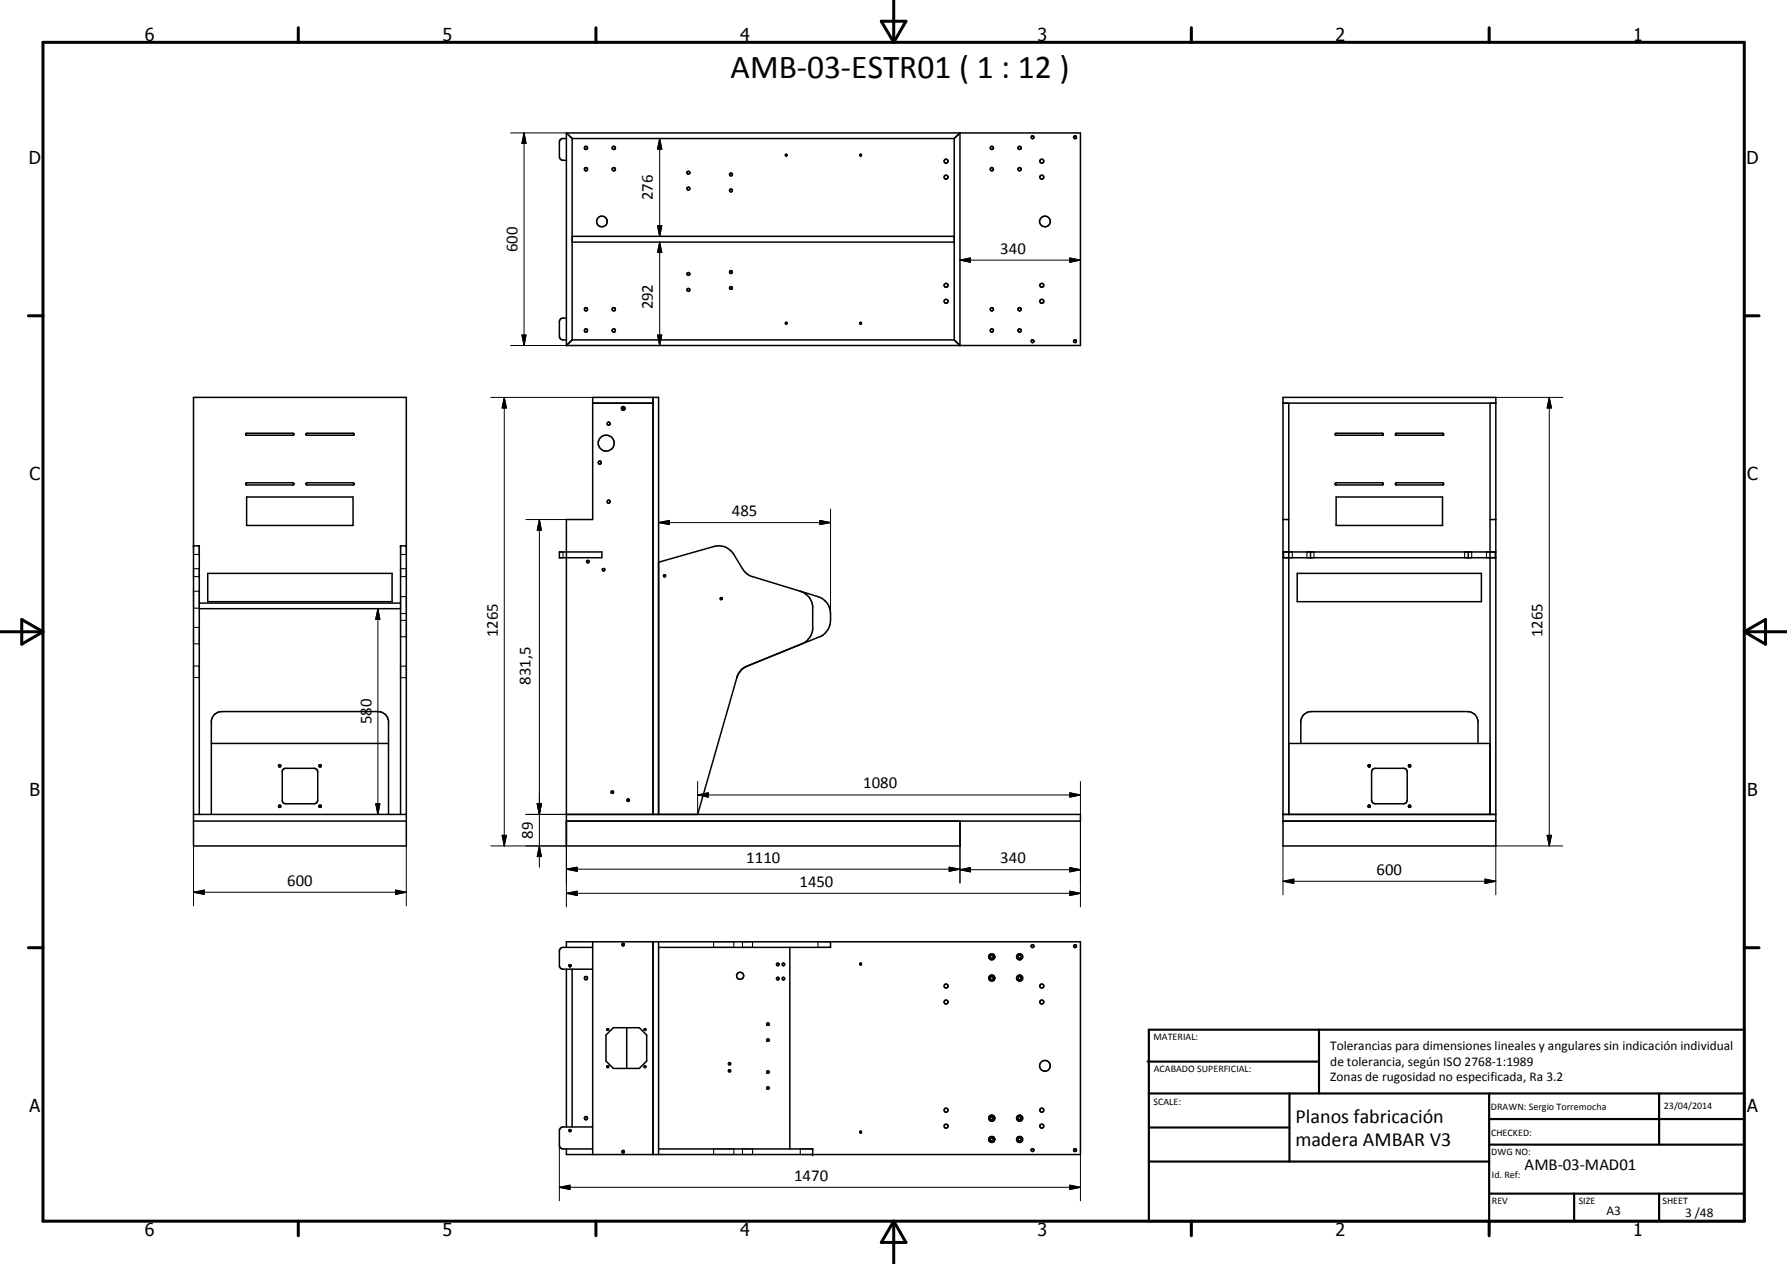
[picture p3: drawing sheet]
<svg xmlns="http://www.w3.org/2000/svg" width="420mm" height="297mm" viewBox="0 0 420 297" stroke-linecap="round" stroke-linejoin="round" font-family="sans-serif">
<g fill="none" stroke="#000" stroke-width=".35">
<path d="M133.2 31.2h120.8v50h-120.8M133.2 31.2v50M133.2 32.6h-1a.86 .86 0 0 0-.7 .8l.1 3.7 .6 .5 1 .1M133.2 31.2l1.3 1.4M134.5 32.6v47.3M134.5 32.6h89.9M137.5 34.5l.4-.1 .2 .2v.3a.38 .38 0 0 1-.5 .2 .38 .38 0 0 1-.1-.6zM144 34.5l.5-.1 .2 .2v.3a.38 .38 0 0 1-.6 .2 .38 .38 0 0 1-.1-.6zM184.7 36.3h.2l.1 .3h-.3zM202.2 36.4l.3-.1v.3h-.3zM224.4 32.6l1.3-1.4v50l-1.3-1.3M224.4 32.6v47.3"/>
<path d="M134.5 55.5h89.9M134.5 56.9h89.9M142.7 51.7l.1 .3M161.6 44.1a.35 .35 0 0 1 .5 0 .35 .35 0 0 1 0 .5h-.4zM171.7 44.4h.3a.33 .33 0 0 1 .2 .5 .33 .33 0 0 1-.4 .2 .33 .33 0 0 1-.3-.4zM133.2 74.8h-.8a.8 .8 0 0 0-.9 .8l.1 3.6 .2 .4 .4 .2 1 .1M134.5 79.9l-1.3 1.3M134.5 79.9h89.9M171.7 63.6a.33 .33 0 0 1 .5 .2 .33 .33 0 0 1-.3 .4 .33 .33 0 0 1-.4-.3zM184.7 75.8l.4 .1-.2 .3-.3-.3zM202.2 75.9l.3-.1v.3l-.2 .1zM232.9 77.4h.6l.1 .3-.1 .2h-.6l-.1-.2z"/>
<path d="M242.5 80l.5-.1a.34 .34 0 0 1 0 .5 .34 .34 0 0 1-.4 0 .34 .34 0 0 1-.1-.4zM252.5 80l.5-.1v.5h-.5zM45.5 93.4h50v105.4h-50zM139.3 94.7h14.2M142.9 99.3l.3-.1 .3 .5-.4 .2-.2-.1zM146.5 95.5l-.4 .3v.3l.4 .3M146.5 95.5a.42 .42 0 0 1 .4 .5 .42 .42 0 0 1-.4 .4M146.5 95.5v.9M146.5 95.6l-.3 .3 .1 .3 .2 .1M146.6 95.5v.9M146.6 95.6l.2 .3-.2 .4M153.5 93.4v98"/>
<path d="M301.7 93.4h50v105.4h-50zM301.7 94.7h50M303 94.7v96.7M350.3 94.7v96.7M57.8 101.9l11.1-.1 .2 .3-.2 .2h-11zM57.8 113.6l.2-.1h10.9l.2 .3-.2 .2h-11zM58 116.8h25v6.7h-25zM72 101.9l11-.1 .3 .3-.2 .2h-11zM72 113.6l.2-.1h10.8l.3 .3-.2 .2h-11zM140.9 108.4h.3a.38 .38 0 0 1 .1 .5 .38 .38 0 0 1-.6 0 .38 .38 0 0 1 .2-.5zM142.9 117.6h.3l.3 .4-.6 .2-.1-.2zM314 101.9l11-.1 .2 .3-.1 .2h-11z"/>
<path d="M314.1 113.5h10.9l.2 .3-.1 .2h-11l-.2-.2zM314.1 116.8h25.1v6.7h-25.1zM328.1 101.9l11.1-.1 .2 .3-.1 .2h-11.1zM328.1 113.6l.2-.1h10.9l.2 .3-.1 .2h-11.1zM45.5 128.3h1.4v63.1M48.8 134.7h43.4v6.7h-43.4zM95.5 128.3h-1.3v63.1M131.5 129.7h10v1.4h-10zM138 131.7a.31 .31 0 0 1 .4 .1 .31 .31 0 0 1 0 .4 .31 .31 0 0 1-.4 0zM141.7 133.6l.5 .1v.3l-.5 .1zM154.8 132.1l13-3.7a4 4 0 0 1 4.7 1.9l2.6 4.1 1.4 1 15.8 4.8a4.2 4.2 0 0 1 3 4v1.6a4.2 4.2 0 0 1-2.6 3.8l-17 6.9M156 135.2l.3-.1 .2 .3-.3 .2z"/>
<path d="M188.2 138.9a4.1 4.1 0 0 1 2.9 3.6v5.5a4.1 4.1 0 0 1-2.6 3.3l-12.8 5.2M301.7 131.1h50M301.7 129.7h50M301.7 122.1h1.3M301.8 129.7v1.4M305 134.7h43.3v6.7h-43.3zM308.1 129.7v1.4M345.2 129.7v1.4M350.3 122.1h1.4M351.6 129.7v1.4M46.9 141.7h47.3M46.9 143h47.3"/>
<path d="M173.6 158.3l-9.6 33.1M174.1 157.6l-.2 .4M174.1 157.6l-.5 .8M175.7 156.5l-.9 .5-.7 .6M175.7 156.5l-.8 .4-.8 .7M49.7 174.7h41.6M65.6 179.7a.28 .28 0 0 1 .4 .2 .28 .28 0 0 1-.3 .4l-.2-.3zM75 179.8l.4-.1 .1 .4-.3 .2zM303 174.7h47.3M305.8 174.7v-5.4a2.49 2.49 0 0 1 2.5-2.1h36.7a2.49 2.49 0 0 1 2.5 2.1v5.4M321.7 179.8a.28 .28 0 0 1 .5 .1 .28 .28 0 0 1-.4 .4zM331.2 179.8l.4-.1 .1 .4-.3 .2z"/>
<path d="M45.5 191.4h50M45.5 193h50M49.7 191.4v-22.1a2.49 2.49 0 0 1 2.5-2.1h36.6a2.49 2.49 0 0 1 2.5 2.1v22.1M65.7 189.2a.29 .29 0 0 1 .4 .2 .29 .29 0 0 1-.3 .3 .29 .29 0 0 1-.3-.3zM66.6 180.8l.6-.2h6.7l.6 .2 .2 .6v6.6l-.2 .6-.6 .3h-6.7l-.6-.3-.2-.3v-7.2zM75 189.4l.3-.2 .2 .4-.4 .1zM133.2 191.4h120.8v1.6h-120.8M143.8 185.9h.4l.1 .3a.29 .29 0 0 1-.5 .2 .29 .29 0 0 1 0-.5zM147.5 187.8l.3-.1 .1 .2-.1 .4-.4-.1zM154.8 191.4v-98h-15.5v28.7h-6.1v76.7h92.5v-5.8M301.7 191.4h50M301.7 193h50"/>
<path d="M321.8 189.2a.29 .29 0 0 1 .4 .2 .29 .29 0 0 1-.3 .3 .29 .29 0 0 1-.2-.3zM322.7 180.8l.6-.2h6.7l.6 .2 .3 .6v6.6l-.3 .6-.6 .3h-6.7l-.6-.3-.2-.6v-6.6zM331.2 189.4l.3-.2 .2 .4-.5 .1zM133.2 222.6v-1.3h120.8v50h-120.8v-1.3M133.2 227.8v37M133.8 226.8l.3-.1 .2 .3-.3 .2zM134.5 227.8v37M139.3 221.3v50M139.3 222.6h-6.9l-.6 .3-.3 .6v3.4l.3 .6 .4 .3h7.1M146.3 221.8a.3 .3 0 0 1 .5 0 .3 .3 0 0 1-.2 .4h-.3zM153.5 221.3v50M154.8 221.3v50"/>
<path d="M182.7 226.4h.3a.3 .3 0 0 1 .1 .4 .3 .3 0 0 1-.4 .1 .3 .3 0 0 1 0-.5zM182.7 229.8a.29 .29 0 0 1 .4 0 .29 .29 0 0 1-.1 .5l-.3-.1zM184 229.8a.3 .3 0 0 1 .4 0 .3 .3 0 0 1-.1 .5l-.3-.1zM184.1 226.4h.2a.31 .31 0 0 1 .1 .4 .31 .31 0 0 1-.5 0 .31 .31 0 0 1 .2-.4zM185.7 222.6v47.4M195.3 221.3v1.3h-40.5M202.3 226.4h.2v.3h-.3zM242.5 222.2l.4-.2 .2 .4-.5 .3zM142.5 243.2l1.7-1.7h6.1l1.7 1.7v6.1l-1.7 1.8h-6.1l-1.7-1.8zM142.8 250.5l-.1 .3M142.8 250.5h.2v.4l-.3-.1zM142.8 241.8h.2v.3h-.3z"/>
<path d="M147.4 241.5v9.6M151.5 250.6l.3-.1v.3l-.3 .1zM151.5 241.9l.3-.1v.3h-.3zM171.4 249.7h.3a.27 .27 0 0 1 0 .5 .27 .27 0 0 1-.4-.1zM180.3 251.8l.4-.1 .2 .3-.5 .2zM180.3 255.5a.28 .28 0 0 1 .5 0 .28 .28 0 0 1-.1 .4h-.4zM180.4 240.4l.5 .2-.2 .4-.4-.1zM133.8 265.6l.3-.1 .2 .3-.3 .1zM139.3 264.8h-6.9l-.6 .3-.3 .6v3.5l.4 .7 .5 .1h6.9M146.4 270.4l.4 .1v.3h-.5zM154.8 270h36.3v1.3M202.3 265.9h.2v.3l-.3-.1z"/>
<circle cx="137.8" cy="39.8" r=".38"/>
<circle cx="144.3" cy="39.8" r=".39"/>
<circle cx="222.4" cy="37.9" r=".47"/>
<circle cx="233.2" cy="39.8" r=".38"/>
<circle cx="233.2" cy="34.8" r=".38"/>
<circle cx="239.7" cy="39.8" r=".38"/>
<circle cx="239.7" cy="34.8" r=".37"/>
<circle cx="242.8" cy="32.3" r=".34"/>
<circle cx="244.9" cy="37.9" r=".47"/>
<circle cx="252.8" cy="32.3" r=".35"/>
<circle cx="141.5" cy="52" r="1.26"/>
<circle cx="161.9" cy="40.6" r=".33"/>
<circle cx="171.8" cy="41" r=".33"/>
<circle cx="222.5" cy="41.6" r=".47"/>
<circle cx="245" cy="41.6" r=".47"/>
<circle cx="245.7" cy="52.1" r="1.25"/>
<circle cx="137.8" cy="77.7" r=".39"/>
<circle cx="137.8" cy="72.7" r=".38"/>
<circle cx="144.3" cy="72.7" r=".39"/>
<circle cx="144.3" cy="77.7" r=".39"/>
<circle cx="161.9" cy="64.4" r=".33"/>
<circle cx="161.9" cy="68.1" r=".34"/>
<circle cx="171.9" cy="67.7" r=".33"/>
<circle cx="222.5" cy="70.8" r=".47"/>
<circle cx="222.5" cy="67" r=".46"/>
<circle cx="233.2" cy="72.7" r=".38"/>
<circle cx="239.7" cy="72.7" r=".38"/>
<circle cx="239.7" cy="77.7" r=".38"/>
<circle cx="244.9" cy="67" r=".46"/>
<circle cx="245" cy="70.8" r=".47"/>
<circle cx="142.5" cy="104.1" r="1.88"/>
<circle cx="169.6" cy="140.7" r=".25"/>
<circle cx="137.8" cy="229.8" r=".39"/>
<circle cx="146.5" cy="222" r=".2"/>
<circle cx="174" cy="229.3" r=".84"/>
<circle cx="222.4" cy="235.5" r=".45"/>
<circle cx="222.4" cy="231.7" r=".45"/>
<circle cx="233.2" cy="224.9" r=".72"/>
<circle cx="233.2" cy="229.8" r=".71"/>
<circle cx="233.2" cy="224.8" r=".38"/>
<circle cx="233.2" cy="229.9" r=".38"/>
<circle cx="239.7" cy="224.9" r=".38"/>
<circle cx="239.7" cy="229.8" r=".38"/>
<circle cx="239.7" cy="229.9" r=".72"/>
<circle cx="239.7" cy="224.9" r=".71"/>
<circle cx="244.9" cy="235.5" r=".46"/>
<circle cx="245" cy="231.7" r=".46"/>
<circle cx="252.8" cy="222.4" r=".34"/>
<circle cx="171.5" cy="251.6" r=".25"/>
<circle cx="180.6" cy="244.4" r=".3"/>
<circle cx="245.7" cy="250.5" r="1.25"/>
<circle cx="137.8" cy="262.8" r=".38"/>
<circle cx="146.5" cy="270.7" r=".2"/>
<circle cx="222.4" cy="260.9" r=".46"/>
<circle cx="222.5" cy="264.7" r=".47"/>
<circle cx="233.2" cy="262.8" r=".74"/>
<circle cx="233.2" cy="267.8" r=".37"/>
<circle cx="233.2" cy="267.8" r=".71"/>
<circle cx="233.2" cy="262.8" r=".37"/>
<circle cx="239.7" cy="267.8" r=".37"/>
<circle cx="239.7" cy="262.8" r=".37"/>
<circle cx="239.7" cy="267.7" r=".72"/>
<circle cx="239.7" cy="262.8" r=".73"/>
<circle cx="242.8" cy="270.3" r=".32"/>
<circle cx="244.9" cy="264.6" r=".47"/>
<circle cx="245" cy="260.9" r=".46"/>
<circle cx="252.8" cy="270.3" r=".33"/>
</g>
<g fill="none" stroke="#000" stroke-width=".25">
<path d="M45.5 133.6h1.4M45.5 135.5h1.4M45.5 130.3h1.4M45.5 138.9h1.4M94.2 133.6h1.3M94.2 135.5h1.3M94.2 130.3h1.3M132.4 129.7v1.4M303.9 129.7v1.4M307.3 129.7v1.4M308.9 129.7v1.4M344.4 129.7v1.4"/>
<path d="M346 129.7v1.4M349.5 129.7v1.4M45.5 156.5h1.4M45.5 159.2h1.4M45.5 151.3h1.4M45.5 147.4h1.4M45.5 142.9h1.4M94.2 156.5h1.3M94.2 159.3h1.3M94.2 149.6h1.3M94.2 145.8h1.3M94.2 144.2h1.3"/>
<path d="M94.2 140.2h1.3M167.8 221.3v1.3M172.5 221.3v1.3M174.6 221.3v1.3M176.9 221.3v1.3M192.3 221.3v1.3M167.8 270v1.3M172.5 270v1.3M174.6 270v1.3M176.9 270v1.3M188.2 270v1.3"/>
</g>
<g fill="#000">
<circle cx="45.5" cy="128.3" r=".18"/>
<circle cx="46.9" cy="128.3" r=".18"/>
<circle cx="94.2" cy="128.3" r=".18"/>
<circle cx="95.5" cy="128.3" r=".18"/>
<circle cx="191.1" cy="270" r=".18"/>
<circle cx="191.1" cy="271.3" r=".18"/>
</g>
<g fill="none" stroke="#000" stroke-width=".71">
<path d="M10.1 9.9h400v277.1h-400zM70.1 6.5v3.4M140.1 6.5v3.4M207.2 5h5.8l-2.9 4.9zM210.1 0v9.9M280.1 6.5v3.4M350.1 6.5v3.4M6.7 74.2h3.4M410.1 74.2h3.5M.1 148.5h10M5.1 145.6l5 2.9-5 2.9zM410.1 148.5h10"/>
<path d="M410.1 148.5l5-2.9v5.8zM6.7 222.7h3.4M410.1 222.7h3.5M70.1 287v3.4M140.1 287v3.4M210.1 287v10M210.1 287l2.9 5h-5.8zM280.1 287v3.4M350.1 287v3.4"/>
</g>
<g fill="none" stroke="#000" stroke-width=".51">
<path d="M269.8 249.5h40.3M270.1 242h140v45h-140zM270.1 257h140M303.2 257v16M310.1 242v15M350.1 257v30M390.1 257v12M270.1 265h33.1M270.1 273h80M350.1 269h60M350.1 263h60M350.1 280.5h60"/>
<path d="M370.1 280.5v6.5M390.1 280.5v6.5"/>
</g>
<g fill="none" stroke="#000" stroke-width=".24">
<path d="M120 31.2h13.2M123.2 31.2l.5 2.5h-1zM123.2 31.2v50M155.1 32.6l.5 2.5h-1zM155.1 32.6v22.9M154.6 53h1l-.5 2.5zM155.1 56.9l.5 2.5h-1zM155.1 56.9v24.3M122.7 78.7h1l-.5 2.5zM154.6 78.7h1l-.5 2.5zM225.7 61.1l2.5-.5v1zM225.7 61.1h28.3"/>
<path d="M251.5 60.6l2.5 .5-2.5 .5zM115.4 93.4h23.9M118.6 93.4l.5 2.5h-1zM118.6 93.4v105.4M120 81.2h13.2M351.7 93.4h15.7M364.3 93.4l.5 2.5h-1zM364.3 93.4v105.4M195.3 119.6v24.6M123.6 122.1h9.6M126.8 122.1l.5 2.5h-1zM126.8 122.1v81.7"/>
<path d="M154.8 122.8l2.6-.5v1zM154.8 122.8h40.5M192.8 122.3l2.5 .5-2.5 .5zM88.8 143l.5 2.5h-1zM88.8 143v48.4M45.5 198.8v14.1M88.3 188.9h1l-.5 2.5zM95.5 198.8v14.1M115.4 198.8h17.8v14.3M118.1 196.3h1l-.5 2.5zM123.6 191.4h9.6M126.3 188.9h1l-.5 2.5z"/>
<path d="M126.8 198.8l.5 2.5h-1zM164 186.8l2.5-.5v1zM164 186.8h90M164 183.6v7.8M225.7 198.8v8.8M251.5 186.3l2.5 .5-2.5 .5zM254 183.6v7.8M254 193v20.1M301.7 198.8v11.5M363.8 196.3h1l-.5 2.5zM367.4 198.8h-15.7v11.5M45.5 209.7l2.5-.5v1z"/>
<path d="M45.5 209.7h50M93 209.2l2.5 .5-2.5 .5zM133.2 204.3l2.5-.5v1zM133.2 209.9l2.5-.5v1zM133.2 204.3h92.5M133.2 209.9h120.8M223.2 203.8l2.5 .5-2.5 .5zM225.7 204.4l2.5-.5v1zM225.7 204.4h28.3M251.5 203.9l2.5 .5-2.5 .5zM251.5 209.4l2.5 .5-2.5 .5zM301.7 207.1l2.5-.5v1z"/>
<path d="M301.7 207.1h50M349.2 206.6l2.5 .5-2.5 .5zM131.5 279l2.5-.5v1zM131.5 279h122.5M131.5 269.2v13M251.5 278.5l2.5 .5-2.5 .5zM254 271.3v10.9"/>
</g>
<g fill="#000">
<path d="M123.2 31.2l.5 2.5h-1zM155.1 32.6l.5 2.5h-1zM154.6 53h1l-.5 2.5zM155.1 56.9l.5 2.5h-1zM122.7 78.7h1l-.5 2.5zM154.6 78.7h1l-.5 2.5zM225.7 61.1l2.5-.5v1zM251.5 60.6l2.5 .5-2.5 .5zM118.6 93.4l.5 2.5h-1zM364.3 93.4l.5 2.5h-1zM126.8 122.1l.5 2.5h-1zM154.8 122.8l2.6-.5v1z"/>
<path d="M192.8 122.3l2.5 .5-2.5 .5zM88.8 143l.5 2.5h-1zM88.3 188.9h1l-.5 2.5zM118.1 196.3h1l-.5 2.5zM126.3 188.9h1l-.5 2.5zM164 186.8l2.5-.5v1zM251.5 186.3l2.5 .5-2.5 .5zM363.8 196.3h1l-.5 2.5zM45.5 209.7l2.5-.5v1zM93 209.2l2.5 .5-2.5 .5zM126.8 198.8l.5 2.5h-1zM133.2 204.3l2.5-.5v1z"/>
<path d="M133.2 209.9l2.5-.5v1zM223.2 203.8l2.5 .5-2.5 .5zM225.7 204.4l2.5-.5v1zM251.5 203.9l2.5 .5-2.5 .5zM251.5 209.4l2.5 .5-2.5 .5zM301.7 207.1l2.5-.5v1zM349.2 206.6l2.5 .5-2.5 .5zM131.5 279l2.5-.5v1zM251.5 278.5l2.5 .5-2.5 .5z"/>
</g>
<text font-size="7.9" x="171.8" y="18.4">AMB-03-ESTR01 ( 1 : 12 )</text>
<g font-size="4.7">
<text x="304.6" y="263.9">Planos fabricación</text>
<text x="304.6" y="269.3">madera AMBAR V3</text>
</g>
<g font-size="4.2">
<text x="34" y="9.6">6</text>
<text x="104" y="9.6">5</text>
<text x="174" y="9.6">4</text>
<text x="244" y="9.6">3</text>
<text x="314" y="9.6">2</text>
<text x="384" y="9.6">1</text>
<text x="6.8" y="38.7">D</text>
<text x="410.6" y="38.7">D</text>
<text x="7" y="112.9">C</text>
<text x="410.8" y="112.9">C</text>
<text x="7" y="187.1">B</text>
<text x="410.8" y="187.1">B</text>
<text x="7" y="261.4">A</text>
<text x="410.8" y="261.4">A</text>
<text x="34" y="290.4">6</text>
<text x="104" y="290.4">5</text>
<text x="174" y="290.4">4</text>
<text x="244" y="290.4">3</text>
<text x="314" y="290.4">2</text>
<text x="384" y="290.4">1</text>
</g>
<g font-size="3.9">
<text x="153.5" y="47.1" transform="rotate(-90 153.5 47.1)">276</text>
<text x="121.7" y="59.2" transform="rotate(-90 121.7 59.2)">600</text>
<text x="235.2" y="59.6">340</text>
<text x="153.5" y="72.7" transform="rotate(-90 153.5 72.7)">292</text>
<text x="172.1" y="121.3">485</text>
<text x="117" y="149.7" transform="rotate(-90 117 149.7)">1265</text>
<text x="362.7" y="149.7" transform="rotate(-90 362.7 149.7)">1265</text>
<text x="124.7" y="160.9" transform="rotate(-90 124.7 160.9)">831,5</text>
<text x="87.3" y="166.2" transform="rotate(-90 87.3 166.2)">0</text>
<text x="87.3" y="170.2" transform="rotate(-90 87.3 170.2)">58</text>
<text x="203" y="185.3">1080</text>
<text x="125.3" y="197.1" transform="rotate(-90 125.3 197.1)">89</text>
<text x="175.5" y="202.7">1110</text>
<text x="235.2" y="202.8">340</text>
<text x="67.6" y="208.2">600</text>
<text x="188" y="208.4">1450</text>
<text x="323.7" y="205.5">600</text>
<text x="358.5" y="275">AMB-03-MAD01</text>
<text x="186.7" y="277.5">1470</text>
</g>
<g font-size="3.1">
<text x="312.7" y="246.8">Tolerancias para dimensiones lineales y angulares sin indicación individual</text>
<text x="312.7" y="250.4">de tolerancia, según ISO 2768-1:1989</text>
<text x="312.7" y="254">Zonas de rugosidad no especificada, Ra 3.2</text>
<text x="377.7" y="285.6">A3</text>
<text x="396.2" y="285.9">3 /48</text>
</g>
<g font-size="2.4">
<text x="271.2" y="244.4">MATERIAL:</text>
<text x="271.3" y="252">ACABADO SUPERFICIAL:</text>
<text x="271.2" y="259.7">SCALE:</text>
<text x="350.6" y="260.8">DRAWN: Sergio Torremocha</text>
<text x="391.2" y="260.6">23/04/2014</text>
<text x="350.6" y="267">CHECKED:</text>
<text x="350.6" y="271.4">DWG NO:</text>
<text x="350.8" y="276.9">Id. Ref:</text>
<text x="350.8" y="282.8">REV</text>
<text x="371.2" y="282.9">SIZE</text>
<text x="390.9" y="282.9">SHEET</text>
</g>
</svg>
